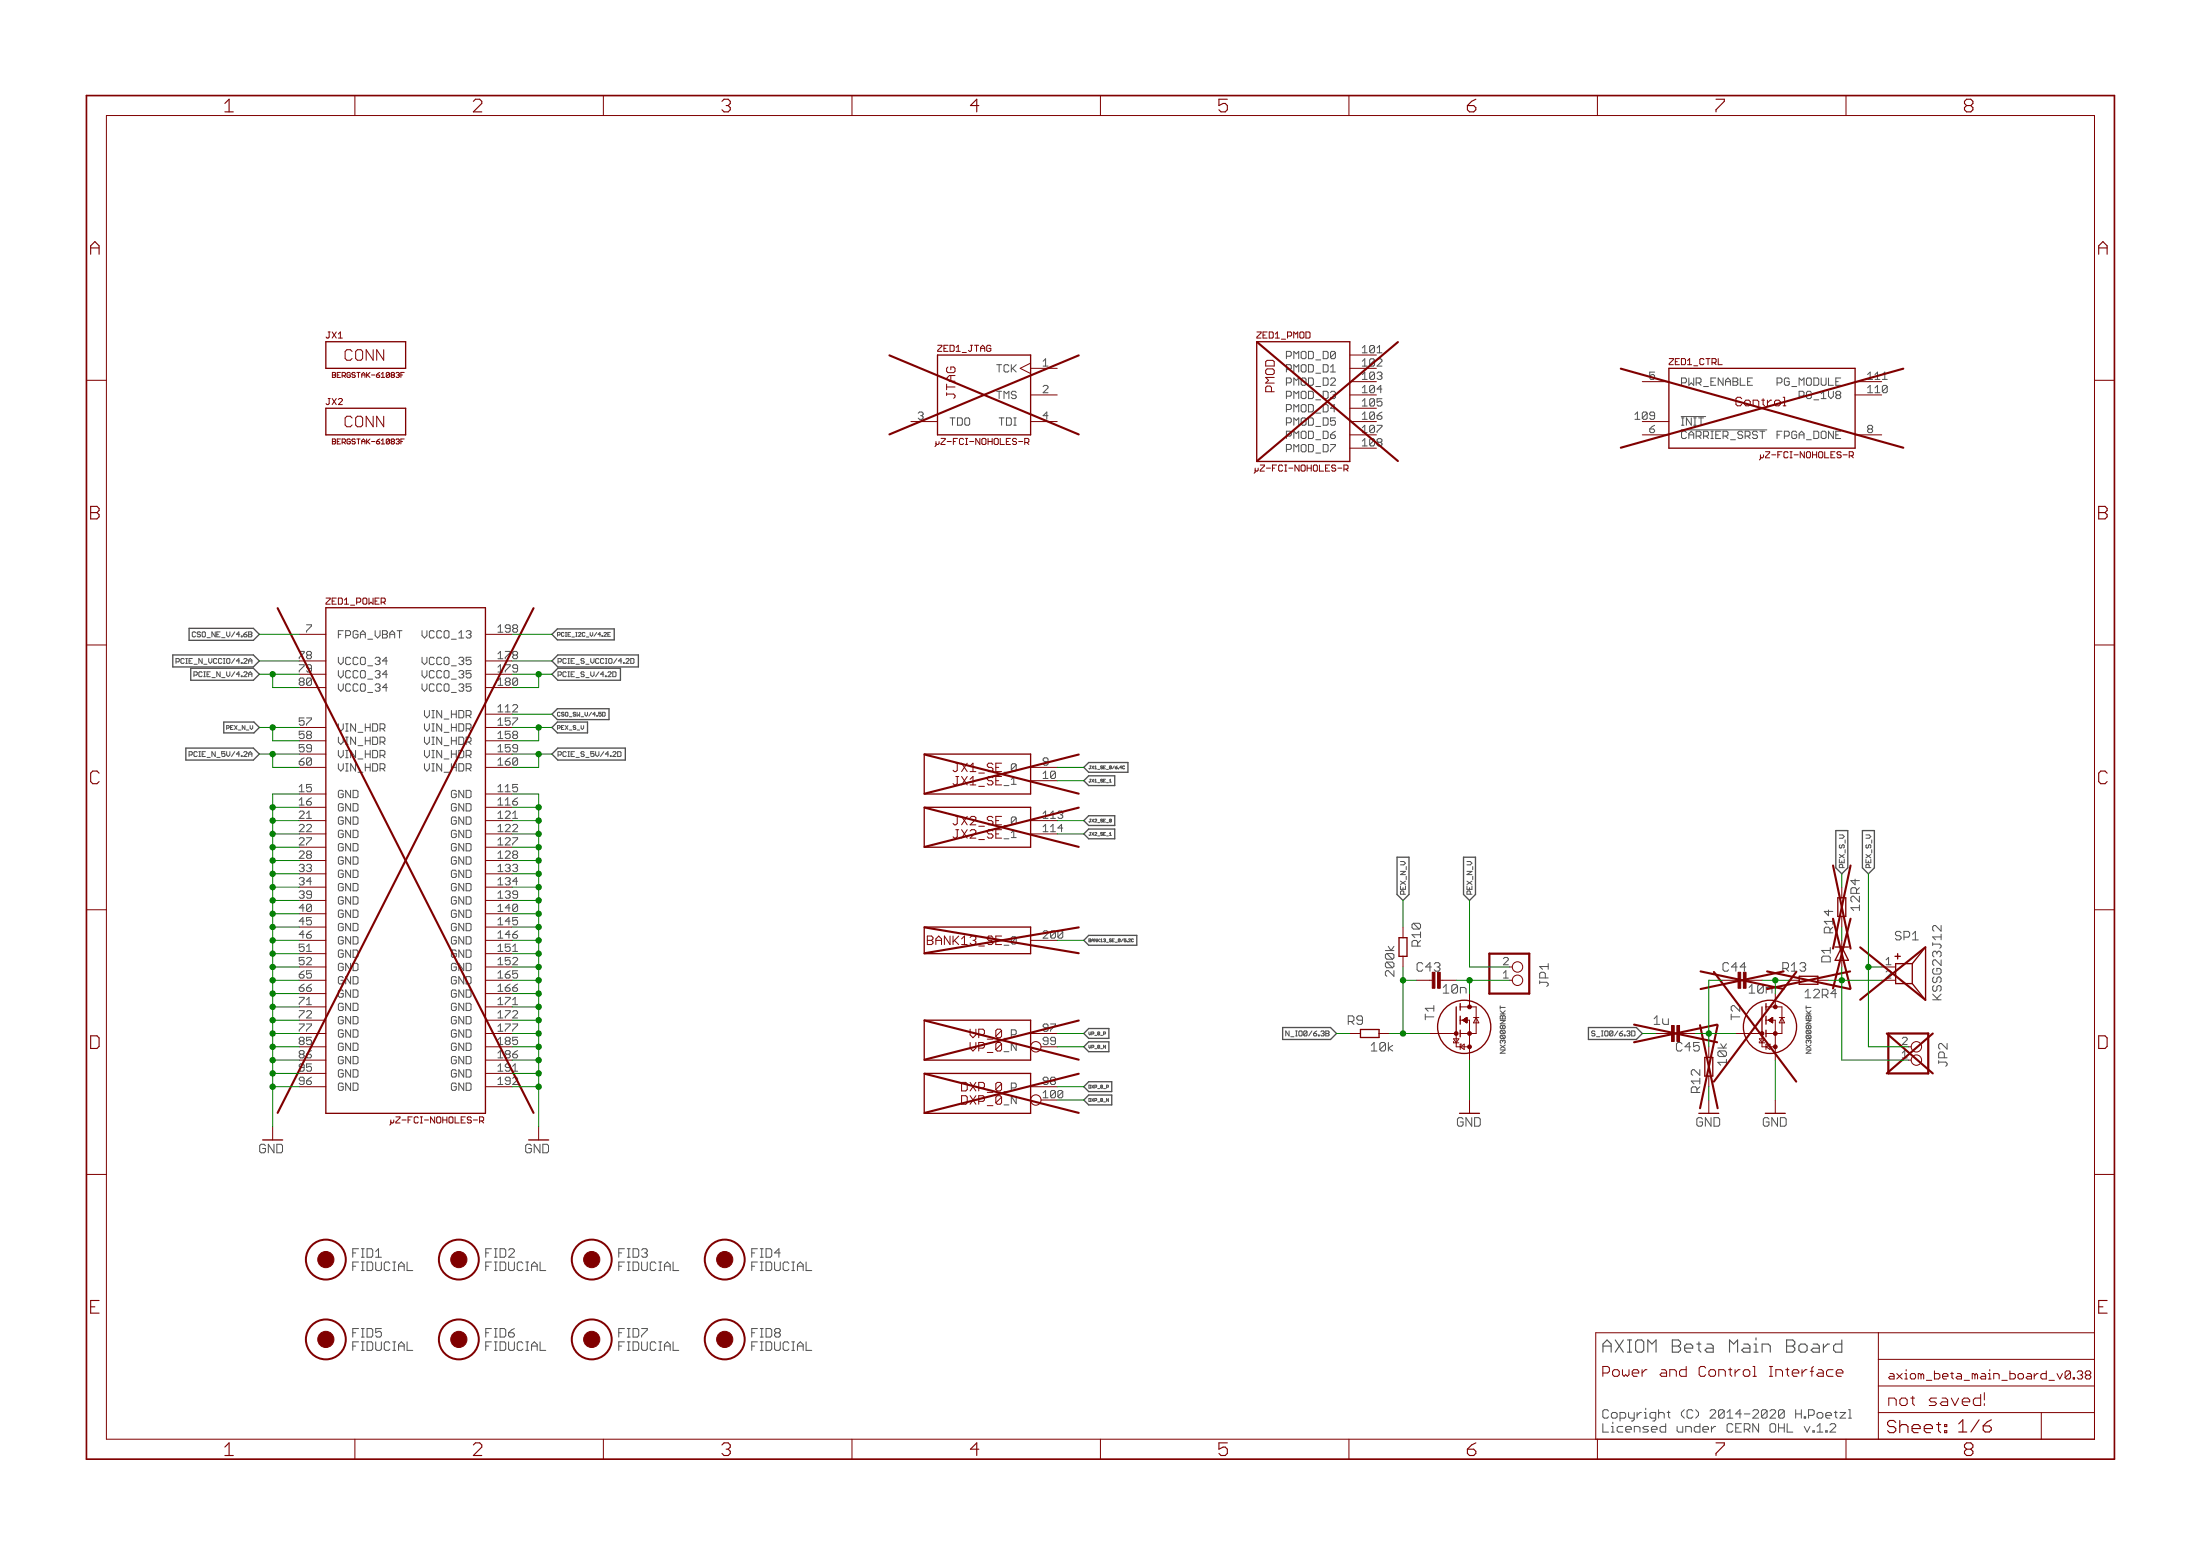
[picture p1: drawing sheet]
<svg xmlns="http://www.w3.org/2000/svg" width="420mm" height="297mm" viewBox="0 0 420 297" stroke-linecap="round" stroke-linejoin="round" font-family="sans-serif">
<path d="M351.7 255.8v2.3h-1.1l-.4-.4v-.7l.4-.4h1.1" fill="none" stroke="#505050" stroke-width=".21"/>
<g fill="none" stroke="#505050" stroke-width=".19">
<path d="M321.1 79.5h4.7M321.1 82.1h16.3M34.2 125.9l-.1-.2h-.5v.9M34.2 126.2l-.1 .1h-.5M36.9 120.6l-.2 .2v.6l.2 .2M37.7 128.4l-.2-.2h-.5v1M37.7 128.7l-.2 .2h-.5M116.1 121.1h.2M116.6 120.7h-.5v.8h.5M117 128.2h.5l.1 .2v.6l-.1 .2h-.5M120.5 125.7h.4l.2 .2v.6l-.2 .1h-.4M36.1 144.1h.5l.1-.1v-.4l-.1-.1h-.5v.9"/>
<path d="M118 143.5h.4l.2 .1v.7l-.2 .1h-.4M211.9 148.9l.2-.1v.5M211.9 159.1l.2-.2v.6M211.9 149.3h.4M211.9 156.5h.4M211.9 159.5h.4M212.3 156.5v.3l-.3 .1-.1-.1zM213.8 146.5h.4M214.8 146.3h-.4v.4h.4M216.2 179.2l.3 .1M216.5 179.7l-.3 .1M245.6 197.8v-1l.6 1"/>
<path d="M272.2 194.1h1.6M272.2 193.6v1.1M273.8 192.5h-1.6l.6 .5M273.8 192v1M286.5 199.5l1 .6M286.5 192v.6M286.5 194l.2-.1 .3 .1 .3-.1 .2 .1v.5h-1zM286.5 194.8h1l-1 .7h1M286.5 193.6h1M286.5 193l.6 .6M286.5 192.3h1M286.7 196.7l-.2 .1v.4l.2 .1h.6"/>
<path d="M286.7 197.6l-.2 .2v.3l.2 .1h.6M286.7 196.7h.6l.2 .1v.4l-.2 .1M286.7 197.6h.6l.2 .2v.3l-.2 .1M286.7 197.6l.6 .6M286.7 196.7l.6 .6M287 198.7l-.2-.1-.3 .1v.3l.2 .2M287 195.9l-.2-.2-.3 .2v.3l.2 .2 .3-.2M287 198.7l.1-.1 .4 .1v.3l-.2 .2M287 194v.5M287 195.9v.3M287 198.7v.2M287 195.9l.1-.2 .4 .2v.3l-.2 .2-.3-.2"/>
<path d="M287.5 199.5l-1 .6M287.5 193l-.5 .4M304 197.6l.1 .2h.3M304.4 196.8h-.3l-.1 .2 .1 .3h.3M330.6 194.1h1.7M330.6 193.6v1.1M332.3 192v1l-1.1-1h-.3l-.3 .2v.6l.3 .2M344.9 194.8h1l-1 .7h1M344.9 194l.2-.1 .3 .1 .3-.1 .2 .1v.5h-1zM344.9 193.6h1M344.9 192.3h1M344.9 199.5l1 .6"/>
<path d="M344.9 192v.6M344.9 193l.7 .6M345.1 197.6l-.2 .2v.3l.2 .1h.6M345.1 197.6h.6l.2 .2v.3l-.2 .1M345.1 196.7l-.2 .5 .2 .1h.6M345.1 196.7h.6l.2 .1v.4l-.2 .1M345.1 197.6l.6 .6M345.1 196.7l.6 .6M345.4 198.7l-.2-.1-.3 .1v.3l.2 .2M345.4 198.7l.2-.1 .3 .1v.3l-.2 .2M345.4 195.9l-.2-.2-.3 .2 .2 .5 .3-.2M345.4 195.9l.2-.2 .3 .2-.2 .5-.3-.2"/>
<path d="M345.4 194v.5M345.4 195.9v.3M345.4 198.7v.2M345.9 199.5l-1 .6M345.9 193l-.5 .4M286.5 200.4h1l-1 .7h1M344.9 200.4h1l-1 .7h1M347 272.3l.6-.5v1.6M347 273.4h1.1M348.7 270.5l.3 .2h.5M348.7 269.9l.3-.3h.5l.3 .3v.3h-1.1M348.7 273.1h.3v.3h-.3z"/>
<path d="M349.5 272l.3-.2h.5l.3 .2v.3l-1.1 1.1h1.1M350.3 269.6h.6M350.6 269.4v1.1l.3 .2M351.4 269.6h1.1l-1.1 1.1h1.1M353 270.7h.6M353 269.1h.3v1.6"/>
</g>
<g fill="none" stroke="#505050" stroke-width=".25">
<path d="M36.1 120h12.3l1.1 1.1-1.1 1.1h-12.3zM33 125h15.4l1.1 1.2-1.1 1.1h-15.4zM36.4 127.6h12l1.1 1.1-1.1 1.2h-12zM42.7 137.8h5.8l1 1.1-1 1h-5.8zM105.4 121.1l1-1h10.9v2.1h-10.9zM106.4 135.3h9.9v2.1h-9.9l-1-1.1zM106.4 137.8h5.8v2.1h-5.8l-1-1zM106.5 127.6h12v2.3h-12l-1.1-1.2zM106.5 125h15.4v2.3h-15.4l-1.1-1.1zM35.5 142.8h12.9l1.1 1.2-1.1 1.1h-12.9zM106.5 142.8h12.9v2.3h-12.9l-1.1-1.1zM207.9 145.6h7.5v1.8h-7.5l-.9-.9z"/>
<path d="M207.9 148.1h5v1.9h-5l-.9-1zM207.9 155.7h5v1.9h-5l-.9-.9zM207.9 158.3h5v1.8h-5l-.9-.9zM350.6 158.6h2.3v7.1l-1.2 1.1-1.1-1.1zM355.7 158.6h2.3v7.1l-1.2 1.1-1.1-1.1zM207.9 178.6h9.2v1.8h-9.2l-.9-.9zM266.8 163.6h2.3v7.2l-1.2 1.1-1.1-1.1zM279.5 163.6h2.3v7.2l-1.2 1.1-1.1-1.1zM207.9 196.3h3.9v1.9h-3.9l-.9-.9zM207.9 198.9h3.9v1.9h-3.9l-.9-1zM245 196.2h9.1l1.1 1.1-1.1 1.1h-9.1zM303.4 196.2h9.1l1.1 1.1-1.1 1.1h-9.1z"/>
<path d="M207.9 206.5h4.4v1.9h-4.4l-.9-.9zM207.9 209h4.4v1.9h-4.4l-.9-.9z"/>
</g>
<g fill="none" stroke="#800000" stroke-width=".19">
<path d="M67.8 18.2v3.9M115.2 18.2v3.9M162.7 18.2v3.9M210.2 18.2v3.9M257.6 18.2v3.9M305.1 18.2v3.9M352.6 18.2v3.9M20.3 22.1h379.7v252.6h-379.7zM16.5 72.6h3.8M63.5 71.6h.4M63.9 71.1h-.4v1h.4M196.8 75.4h5.1"/>
<path d="M196.8 69.3l-2 1 2 1M196.8 70.3h5.1M257.8 72.9h5.1M257.8 75.4h5.1M257.8 70.3h5.1M257.8 77.9h5.1M257.8 67.8h5.1M313.6 72.9h5.1M354.3 72.9h5.1M354.3 75.4h5.1M400 72.6h3.8M63.5 84.3h.4"/>
<path d="M63.9 83.8h-.4v1h.4M174 80.5h5M178.8 84.3v.7l-.2 .3M179.3 84.3v.4l-.1 .2-.4-.2M196.8 80.5h5.1M239.7 89.4v.7l-.2 .2M240.3 89.4v.3l-.2 .2-.4-.2M257.8 83h5.1M257.8 80.5h5.1M257.8 85.6h5.1M313.6 83h5.1M313.6 80.5h5.1"/>
<path d="M336.2 86.8v.8l-.2 .2M336.8 86.8v.4l-.2 .2-.4-.2M354.3 83h5.1M16.5 123.1h3.8M57.1 126.2h5.1M57.1 128.7h5.1M57.1 131.3h5.1M57.1 121.1h5.1M57.1 138.9h5.1M92.7 126.2h5.1M92.7 128.7h5.1M92.7 131.3h5.1"/>
<path d="M92.7 121.1h5.1M92.7 138.9h5.1M92.7 136.3h5.1M400 123.1h3.8M57.1 151.6h5.1M57.1 154.1h5.1M57.1 156.7h5.1M57.1 159.2h5.1M57.1 141.4h5.1M57.1 144h5.1M57.1 146.5h5.1M92.7 151.6h5.1"/>
<path d="M92.7 154.1h5.1M92.7 156.7h5.1M92.7 159.2h5.1M92.7 141.4h5.1M92.7 144h5.1M92.7 146.5h5.1M182 157.2l.3 .3h.2M182 159.7l.3 .3h.2M182 147l.3 .3h.2M182 149.6l.3 .2h.2M196.8 156.7h5.1M196.8 159.2h5.1"/>
<path d="M196.8 146.5h5.1M196.8 149h5.1M16.5 173.7h3.8M57.1 161.7h5.1M57.1 164.3h5.1M57.1 166.8h5.1M57.1 169.4h5.1M57.1 171.9h5.1M57.1 174.4h5.1M57.1 177h5.1M57.1 179.5h5.1M92.7 161.7h5.1"/>
<path d="M92.7 164.3h5.1M92.7 166.8h5.1M92.7 169.4h5.1M92.7 171.9h5.1M92.7 174.4h5.1M92.7 177h5.1M92.7 179.5h5.1M196.8 179.5h5.1M267.9 177v2M351.7 169.4v2M351.7 174.9v2.1M351.7 179.5v5.1"/>
<path d="M400 173.7h3.8M57.1 182.1h5.1M57.1 184.6h5.1M57.1 187.1h5.1M57.1 189.7h5.1M57.1 192.2h5.1M57.1 194.8h5.1M57.1 197.3h5.1M57.1 199.8h5.1M92.7 182.1h5.1M92.7 184.6h5.1M92.7 187.1h5.1"/>
<path d="M92.7 189.7h5.1M92.7 192.2h5.1M92.7 194.8h5.1M92.7 197.3h5.1M92.7 199.8h5.1M196.8 197.3h5.1M257.8 197.3h2M263.4 197.3h2M267.9 182.6v2M270.5 187.1h3M273 197.3h5.1v2.5h2.5M277.6 198.8v.3h1"/>
<path d="M277.6 198.3h1l-.5 .8zM278.9 192.2h3v5.1h-3M278.9 194.8h1.7v7.6M278.9 199.8l.7-.5v1zM279.1 199.3h-.2v1M279.4 194.8l.7-.6v1.1zM279.4 194.7h.7M279.4 194.8h.7M279.5 194.7h.6M279.5 194.8h.6M279.5 194.6h.6M279.6 194.9h.5"/>
<path d="M279.6 194.6h.5M279.7 195h.4M279.7 194.5h.4M279.8 195h.3M279.8 194.5h.3M279.8 195.1h.3M279.8 194.4h.3M279.9 195.1h.2M279.9 194.4h.2M280 194.3h.1M280 195.2h.1M280.1 194.3h.1"/>
<path d="M280.1 195.2h.1M280.1 194.2h.1M280.6 189.7v2.5M281.4 194.2h1M281.9 194.2l.5 1.1h-1zM316.2 197.3h3M320.8 197.3h3M326.3 199.8v2.1M328.9 187.1h3M331.4 197.3h5.1v2.5h2.5M336 198.8v.3h1M336 198.3h1l-.5 .8z"/>
<path d="M337.3 192.2h3v5.1h-3M337.3 194.8h1.7v7.6M337.3 199.8l.7-.5v1zM337.5 199.3h-.2v1M337.8 194.8l.7-.6v1.1zM337.8 194.8h.7M337.8 194.7h.7M337.9 194.8h.6M337.9 194.7h.6M338 194.9h.5M338 194.6h.5M338.1 194.5h.4"/>
<path d="M338.1 195h.4M338.2 194.5h.3M338.2 195h.3M338.2 194.4h.3M338.3 195.1h.2M338.3 194.4h.2M338.4 195.2h.1M338.4 194.3h.1M338.5 195.2h.1M338.5 194.3h.1M338.5 194.2h.1M339 189.7v2.5"/>
<path d="M339.8 194.2h1M340.3 194.2l.5 1.1h-1zM341.6 187.1h2M347.2 187.1h2M359.4 184.6h2.5M359.4 187.1h2.5M52.1 215.1v2.5M57.1 202.4h5.1M57.1 204.9h5.1M57.1 207.5h5.1M74.6 213.8v.8l-.2 .2M75.2 213.8v.4l-.2 .2-.4-.2"/>
<path d="M92.7 202.4h5.1M92.7 204.9h5.1M92.7 207.5h5.1M102.9 215.1v2.5M196.8 207.5h5.1M280.6 210v2.5M326.3 205.4v2.1M326.3 210v2.5M339 210v2.5M16.5 224.2h3.8M400 224.2h3.8M358.7 254.4v20.3"/>
<path d="M358.7 259.5h41.3M400 254.4h-95.2v20.3M67.8 274.7v3.9M115.2 274.7v3.9M162.7 274.7v3.9M210.2 274.7v3.9M257.6 274.7v3.9M305.1 274.7v3.9M347.3 261.5h.6l.3 .3v.9h-.9l-.3-.3 .3-.3h.9M350.1 261.5h-1l-.3 .3v.6l.3 .3h1M350.7 262.1h1.3v-.3l-.4-.3h-.6l-.3 .3v.6l.3 .3h.6M352.6 274.7v3.9"/>
<path d="M358.7 269.7h41.3M358.7 264.6h41.3M379 265.9v1.4M379 267.9v.4M389.8 269.7v5M398.5 262.5l-.2-.3v-.2l.2-.3h.5l.3 .3v.2l-.3 .3M398.5 262.5l-.2 .2v.3l.2 .2h.5l.3-.2v-.3l-.3-.2M398.5 262.5h.5"/>
<circle cx="197.8" cy="199.8" r=".99"/>
<circle cx="289.8" cy="187.1" r=".99"/>
<circle cx="289.8" cy="184.6" r=".99"/>
<circle cx="366" cy="199.8" r=".99"/>
<circle cx="197.8" cy="210" r=".99"/>
<circle cx="366" cy="202.4" r=".99"/>
</g>
<g fill="none" stroke="#800000" stroke-width=".25">
<path d="M62.2 65.2h15.3v5.1h-15.3zM62.2 77.9h15.3v5.1h-15.3zM179 67.8h17.8v15.2h-17.8zM240 65.2h17.8v22.9h-17.8zM318.7 70.3h35.6v15.3h-35.6zM62.2 116h30.5v96.5h-30.5zM176.5 154.1h20.3v7.6h-20.3zM176.5 144h20.3v7.6h-20.3zM176.5 177h20.3v5.1h-20.3zM267.2 179h1.5v3.6h-1.5zM351 171.4h1.5v3.5h-1.5zM176.5 194.8h20.3v7.6h-20.3z"/>
<path d="M259.8 196.5h3.6v1.6h-3.6zM278.1 192.2v5.1M278.9 191.6v1.2M278.9 194v1.5M278.9 196.7v1.2M336.5 192.2v5.1M337.3 191.6v1.2M337.3 194v1.5M337.3 196.7v1.2M343.6 186.4h3.6v1.5h-3.6zM350.5 180.8h2.5M351.7 180.8l1.3 2.5h-2.5z"/>
<path d="M361.9 182.6h1M362.4 182.1v1M365.2 184h-3.2v3.8h3.2M365.2 184v3.8M365.2 184l2.5-3.2v10.1l-2.5-3.1M176.5 204.9h20.3v7.6h-20.3zM325.6 201.9h1.5v3.5h-1.5z"/>
<circle cx="279.6" cy="196" r="5.1"/>
<circle cx="338" cy="196" r="5.1"/>
</g>
<g fill="none" stroke="#800000" stroke-width=".4">
<path d="M169.9 67.8l36.1 15.1M206 67.8l-36.1 15.1M240.1 65.3l26.9 22.7M267 65.3l-26.9 22.7M309.5 70.4l54 15.1M363.5 70.4l-54 15.1M53 116.1l48.9 96.3M101.9 116.1l-48.9 96.3M176.6 154.2l29.4 7.5M176.6 144l29.4 7.5M206 154.2l-29.4 7.5M206 144l-29.4 7.5"/>
<path d="M176.6 177l29.4 5M206 177l-29.4 5M350.1 175.4l3.3 13.3M350.1 165.2l3.3 15.9M353.4 175.4l-3.3 13.3M353.4 165.2l-3.3 15.9M176.6 194.8l29.4 7.5M206 194.8l-29.4 7.5M312.1 195.6l15.8 3.4M324.7 195.7l3.3 15.9M324.8 185.4l15.8 3.4M327.3 185.5l15.7 21"/>
<path d="M327.9 195.6l-15.8 3.4M328 195.7l-3.3 15.9M337.5 185.4l15.8 3.4M340.6 185.4l-15.8 3.4M343 185.5l-15.7 21M353.3 185.4l-15.8 3.4M355.3 180.8l12.4 10.1M360.3 197.3l8.8 7.6M367.7 180.8l-12.4 10.1M369.1 197.3l-8.8 7.6M176.6 205l29.4 7.4M206 205l-29.4 7.4"/>
</g>
<path d="M16.5 18.2h387.3v260.4h-387.3z" fill="none" stroke="#800000" stroke-width=".32"/>
<path d="M284.4 182.1h7.7v7.6h-7.7zM360.6 197.3h7.7v7.6h-7.7z" fill="none" stroke="#800000" stroke-width=".42"/>
<g fill="#800000" stroke="#800000" stroke-width=".19">
<circle cx="280.6" cy="197.3" r=".36"/>
<circle cx="280.6" cy="192.2" r=".36"/>
<circle cx="280.6" cy="199.8" r=".36"/>
<circle cx="278.1" cy="197.3" r=".36"/>
<circle cx="339" cy="197.3" r=".36"/>
<circle cx="339" cy="192.2" r=".36"/>
<circle cx="339" cy="199.8" r=".36"/>
<circle cx="336.5" cy="197.3" r=".36"/>
<circle cx="62.2" cy="240.5" r="1.55"/>
<circle cx="87.6" cy="240.5" r="1.55"/>
<circle cx="113" cy="240.5" r="1.55"/>
<circle cx="138.4" cy="240.5" r="1.55"/>
<circle cx="62.2" cy="255.7" r="1.55"/>
<circle cx="87.6" cy="255.7" r="1.55"/>
<circle cx="113" cy="255.7" r="1.55"/>
<circle cx="138.4" cy="255.7" r="1.55"/>
</g>
<g fill="#800000" stroke="#800000" stroke-width=".19">
<path d="M319.2 195.8h.5v3h-.5z"/>
<path d="M320.3 195.8h.5v3h-.5z"/>
<path d="M274.6 185.6h.5v3.1h-.5z"/>
<path d="M273.5 185.6h.5v3.1h-.5z"/>
<path d="M333 185.6h.5v3.1h-.5z"/>
<path d="M331.9 185.6h.5v3.1h-.5z"/>
</g>
<g fill="none" stroke="#800000" stroke-width=".38">
<circle cx="62.2" cy="255.7" r="3.8"/>
<circle cx="62.2" cy="240.5" r="3.8"/>
<circle cx="87.6" cy="255.7" r="3.8"/>
<circle cx="87.6" cy="240.5" r="3.8"/>
<circle cx="113" cy="240.5" r="3.8"/>
<circle cx="113" cy="255.7" r="3.8"/>
<circle cx="138.4" cy="240.5" r="3.8"/>
<circle cx="138.4" cy="255.7" r="3.8"/>
</g>
<g fill="none" stroke="#008000" stroke-width=".19">
<path d="M49.5 121.1h7.6M49.5 128.7h7.6M49.5 138.9h7.6M49.5 126.2h7.6M52.1 128.7v2.6h5M52.1 138.9v2.5h5M97.8 121.1h7.6M97.8 136.3h7.6M97.8 128.7h7.6M97.8 138.9h7.6M97.8 126.2h7.6M102.9 128.7v2.6h-5.1"/>
<path d="M102.9 138.9v2.5h-5.1M49.5 144h7.6M52.1 144v2.5h5M52.1 154.1h5M52.1 156.7h5M52.1 159.2h5M57.1 151.6h-5v63.5M97.8 151.6h5.1v63.5M97.8 154.1h5.1M97.8 156.7h5.1M97.8 159.2h5.1M97.8 144h7.6"/>
<path d="M102.9 144v2.5h-5.1M201.9 156.7h5.1M201.9 159.2h5.1M201.9 146.5h5.1M201.9 149h5.1M52.1 161.7h5M52.1 164.3h5M52.1 166.8h5M52.1 169.4h5M52.1 171.9h5M52.1 174.4h5M52.1 177h5"/>
<path d="M52.1 179.5h5M97.8 161.7h5.1M97.8 164.3h5.1M97.8 166.8h5.1M97.8 169.4h5.1M97.8 171.9h5.1M97.8 174.4h5.1M97.8 177h5.1M97.8 179.5h5.1M201.9 179.5h5.1M267.9 171.9v5.1M280.6 171.9v12.7h7.6"/>
<path d="M351.7 166.8v2.6M351.7 177v2.5M356.8 166.8v33h7.6M52.1 182.1h5M52.1 184.6h5M52.1 187.1h5M52.1 189.7h5M52.1 192.2h5M52.1 194.8h5M52.1 197.3h5M52.1 199.8h5M97.8 182.1h5.1"/>
<path d="M97.8 184.6h5.1M97.8 187.1h5.1M97.8 189.7h5.1M97.8 192.2h5.1M97.8 194.8h5.1M97.8 197.3h5.1M97.8 199.8h5.1M201.9 197.3h5.1M201.9 199.8h5.1M255.2 197.3h2.6M265.4 197.3h7.6M267.9 187.1h2.6"/>
<path d="M267.9 184.6v12.7M280.6 187.1h7.6M313.6 197.3h2.6M323.8 197.3h7.6M328.9 187.1h-2.6v12.7M339 187.1h2.6M349.2 187.1h10.2M351.7 184.6v17.8h12.7M356.8 184.6h2.6M52.1 202.4h5M52.1 204.9h5M52.1 207.5h5"/>
<path d="M97.8 202.4h5.1M97.8 204.9h5.1M97.8 207.5h5.1M201.9 207.5h5.1M201.9 210h5.1M280.6 202.4v7.6M326.3 207.5v2.5M339 202.4v7.6"/>
</g>
<g fill="#008000" stroke="#008000" stroke-width=".19">
<circle cx="52.1" cy="154.1" r=".51"/>
<circle cx="52.1" cy="156.7" r=".51"/>
<circle cx="52.1" cy="159.2" r=".51"/>
<circle cx="52.1" cy="161.7" r=".51"/>
<circle cx="52.1" cy="164.3" r=".51"/>
<circle cx="52.1" cy="166.8" r=".51"/>
<circle cx="52.1" cy="169.4" r=".51"/>
<circle cx="52.1" cy="171.9" r=".51"/>
<circle cx="52.1" cy="174.4" r=".51"/>
<circle cx="52.1" cy="177" r=".51"/>
<circle cx="52.1" cy="179.5" r=".51"/>
<circle cx="52.1" cy="182.1" r=".51"/>
<circle cx="52.1" cy="184.6" r=".51"/>
<circle cx="52.1" cy="187.1" r=".51"/>
<circle cx="52.1" cy="189.7" r=".51"/>
<circle cx="52.1" cy="192.2" r=".51"/>
<circle cx="52.1" cy="194.8" r=".51"/>
<circle cx="52.1" cy="197.3" r=".51"/>
<circle cx="52.1" cy="199.8" r=".51"/>
<circle cx="52.1" cy="202.4" r=".51"/>
<circle cx="52.1" cy="204.9" r=".51"/>
<circle cx="52.1" cy="207.5" r=".51"/>
<circle cx="102.9" cy="154.1" r=".51"/>
<circle cx="102.9" cy="156.7" r=".51"/>
<circle cx="102.9" cy="159.2" r=".51"/>
<circle cx="102.9" cy="161.7" r=".51"/>
<circle cx="102.9" cy="164.3" r=".51"/>
<circle cx="102.9" cy="166.8" r=".51"/>
<circle cx="102.9" cy="169.4" r=".51"/>
<circle cx="102.9" cy="171.9" r=".51"/>
<circle cx="102.9" cy="174.4" r=".51"/>
<circle cx="102.9" cy="177" r=".51"/>
<circle cx="102.9" cy="179.5" r=".51"/>
<circle cx="102.9" cy="182.1" r=".51"/>
<circle cx="102.9" cy="184.6" r=".51"/>
<circle cx="102.9" cy="187.1" r=".51"/>
<circle cx="102.9" cy="189.7" r=".51"/>
<circle cx="102.9" cy="192.2" r=".51"/>
<circle cx="102.9" cy="194.8" r=".51"/>
<circle cx="102.9" cy="197.3" r=".51"/>
<circle cx="102.9" cy="199.8" r=".51"/>
<circle cx="102.9" cy="202.4" r=".51"/>
<circle cx="102.9" cy="204.9" r=".51"/>
<circle cx="102.9" cy="207.5" r=".51"/>
<circle cx="52.1" cy="128.7" r=".51"/>
<circle cx="102.9" cy="128.7" r=".51"/>
<circle cx="52.1" cy="144" r=".51"/>
<circle cx="102.9" cy="144" r=".51"/>
<circle cx="102.9" cy="138.9" r=".51"/>
<circle cx="356.8" cy="184.6" r=".51"/>
<circle cx="52.1" cy="138.9" r=".51"/>
<circle cx="280.6" cy="187.1" r=".51"/>
<circle cx="351.7" cy="187.1" r=".51"/>
<circle cx="339" cy="187.1" r=".51"/>
<circle cx="267.9" cy="197.3" r=".51"/>
<circle cx="267.9" cy="187.1" r=".51"/>
<circle cx="326.3" cy="197.3" r=".51"/>
</g>
<g font-size="3.7" fill="#800000">
<text x="42.9" y="21.4">1</text>
<text x="90.3" y="21.4">2</text>
<text x="137.8" y="21.4">3</text>
<text x="185.3" y="21.4">4</text>
<text x="232.7" y="21.4">5</text>
<text x="280.2" y="21.4">6</text>
<text x="327.6" y="21.4">7</text>
<text x="375.1" y="21.4">8</text>
<text x="17.2" y="48.6">A</text>
<text x="400.7" y="48.6">A</text>
<text x="17.2" y="99.2">B</text>
<text x="400.7" y="99.2">B</text>
<text x="17.1" y="149.7">C</text>
<text x="400.6" y="149.7">C</text>
<text x="17" y="200.2">D</text>
<text x="400.5" y="200.2">D</text>
<text x="17.3" y="250.8">E</text>
<text x="400.7" y="250.8">E</text>
<text x="42.9" y="277.9">1</text>
<text x="90.3" y="277.9">2</text>
<text x="137.8" y="277.9">3</text>
<text x="185.3" y="277.9">4</text>
<text x="232.7" y="277.9">5</text>
<text x="280.2" y="277.9">6</text>
<text x="327.6" y="277.9">7</text>
<text x="375.1" y="277.9">8</text>
</g>
<text font-size="3.6" fill="#505050" x="306" y="258.2">AXIOM Beta Main Board</text>
<text font-size="3.6" fill="#800000" x="360.4" y="273.6">Sheet: 1/6</text>
<text font-size="3.2" fill="#800000" x="360.6" y="268.4">not saved!</text>
<g font-size="3.1" fill="#800000">
<text x="65.3" y="68.8">CONN</text>
<text x="65.3" y="81.5">CONN</text>
</g>
<text font-size="2.9" fill="#800000" x="306" y="262.8">Power and Control Interface</text>
<g font-size="2.5" fill="#800000">
<text x="182.5" y="75.8" transform="rotate(-90 182.5 75.8)">JTAG</text>
<text x="243.4" y="75.3" transform="rotate(-90 243.4 75.3)">PMOD</text>
<text x="332" y="77.5">Control</text>
<text x="183.3" y="147.4">JX1_SE</text>
<text x="183.3" y="149.9">JX1_SE</text>
<text x="183.3" y="157.5">JX2_SE</text>
<text x="183.3" y="160.1">JX2_SE</text>
<text x="177.2" y="180.4">BANK13_SE</text>
<text x="185.7" y="198.2">VP_0</text>
<text x="185.7" y="200.7">VP_0</text>
<text x="183.8" y="208.3">DXP_0</text>
<text x="183.8" y="210.9">DXP_0</text>
<text x="277.5" y="215.1">GND</text>
<text x="323.2" y="215.1">GND</text>
<text x="335.9" y="215.1">GND</text>
<text x="49.5" y="220.1">GND</text>
<text x="100.3" y="220.1">GND</text>
</g>
<g font-size="2.5" fill="#505050">
<text x="355.2" y="173.9" transform="rotate(-90 355.2 173.9)">12R4</text>
<text x="350.1" y="178.2" transform="rotate(-90 350.1 178.2)">R14</text>
<text x="361.9" y="179.5">SP1</text>
<text x="270.6" y="185.5">C43</text>
<text x="271.4" y="180.7" transform="rotate(-90 271.4 180.7)">R10</text>
<text x="329" y="185.5">C44</text>
<text x="340.4" y="185.5">R13</text>
<text x="349.6" y="183.8" transform="rotate(-90 349.6 183.8)">D1</text>
<text x="266.3" y="186.4" transform="rotate(-90 266.3 186.4)">200k</text>
<text x="295.8" y="188.4" transform="rotate(-90 295.8 188.4)">JP1</text>
<text x="344.7" y="190.6">12R4</text>
<text x="370.8" y="190.9" transform="rotate(-90 370.8 190.9)">KSSG23J12</text>
<text x="257.4" y="195.6">R9</text>
<text x="315.9" y="195.6">1u</text>
<text x="261.8" y="200.7">10k</text>
<text x="320.1" y="200.7">C45</text>
<text x="329.8" y="203.4" transform="rotate(-90 329.8 203.4)">10k</text>
<text x="371.9" y="203.6" transform="rotate(-90 371.9 203.6)">JP2</text>
<text x="324.7" y="208.6" transform="rotate(-90 324.7 208.6)">R12</text>
<text x="67.3" y="242.6">FIDUCIAL</text>
<text x="67.3" y="240.1">FID1</text>
<text x="92.7" y="242.6">FIDUCIAL</text>
<text x="92.7" y="240.1">FID2</text>
<text x="118.1" y="242.6">FIDUCIAL</text>
<text x="118.1" y="240.1">FID3</text>
<text x="143.5" y="242.6">FIDUCIAL</text>
<text x="143.5" y="240.1">FID4</text>
<text x="67.3" y="257.9">FIDUCIAL</text>
<text x="67.3" y="255.3">FID5</text>
<text x="92.7" y="257.9">FIDUCIAL</text>
<text x="92.7" y="255.3">FID6</text>
<text x="118.1" y="257.9">FIDUCIAL</text>
<text x="118.1" y="255.3">FID7</text>
<text x="143.5" y="257.9">FIDUCIAL</text>
<text x="143.5" y="255.3">FID8</text>
<text x="306" y="270.8">Copyright (C) 2014-2020 H.Poetzl</text>
<text x="306" y="273.5">Licensed under CERN OHL v.1.2</text>
</g>
<g font-size="2.5" fill="#008000">
<text x="275.6" y="189.7">10n</text>
<text x="334" y="189.7">10n</text>
</g>
<text font-size="2.3" fill="#800000" x="360.6" y="263.3">axiom_beta_main_board_v0.38</text>
<g font-size="2.1" fill="#505050">
<text x="190.3" y="71.1">TCK</text>
<text x="199.2" y="70">1</text>
<text x="244.9" y="71.1">PMOD_D1</text>
<text x="244.9" y="68.5">PMOD_D0</text>
<text x="260.1" y="70">102</text>
<text x="260.1" y="67.4">101</text>
<text x="190" y="76.2">TMS</text>
<text x="199.2" y="75">2</text>
<text x="244.9" y="76.2">PMOD_D3</text>
<text x="244.9" y="73.6">PMOD_D2</text>
<text x="260.1" y="77.6">105</text>
<text x="260.1" y="75">104</text>
<text x="260.1" y="72.5">103</text>
<text x="315" y="72.5">5</text>
<text x="321.1" y="73.6">PWR_ENABLE</text>
<text x="338.6" y="73.6">PG_MODULE</text>
<text x="343.8" y="76.2">PG_1V8</text>
<text x="356.6" y="72.5">111</text>
<text x="356.6" y="75">110</text>
<text x="175.4" y="80.1">3</text>
<text x="181.4" y="81.2">TDO</text>
<text x="190.9" y="81.2">TDI</text>
<text x="199.2" y="80.1">4</text>
<text x="244.9" y="83.8">PMOD_D6</text>
<text x="244.9" y="81.2">PMOD_D5</text>
<text x="244.9" y="78.7">PMOD_D4</text>
<text x="260.1" y="82.7">107</text>
<text x="260.1" y="80.1">106</text>
<text x="312.3" y="80.1">109</text>
<text x="315" y="82.7">6</text>
<text x="321.1" y="83.8">CARRIER_SRST</text>
<text x="321.1" y="81.2">INIT</text>
<text x="338.9" y="83.8">FPGA_DONE</text>
<text x="356.6" y="82.7">8</text>
<text x="244.9" y="86.3">PMOD_D7</text>
<text x="260.1" y="85.2">108</text>
<text x="57.2" y="125.8">78</text>
<text x="58.5" y="120.7">7</text>
<text x="64.6" y="121.9">FPGA_VBAT</text>
<text x="80.4" y="121.9">VCCO_13</text>
<text x="95" y="125.8">178</text>
<text x="95" y="120.7">198</text>
<text x="57.2" y="130.9">80</text>
<text x="57.2" y="128.4">79</text>
<text x="64.6" y="129.5">VCCO_34</text>
<text x="64.6" y="126.9">VCCO_34</text>
<text x="80.4" y="126.9">VCCO_35</text>
<text x="80.4" y="129.5">VCCO_35</text>
<text x="95" y="128.4">179</text>
<text x="95" y="130.9">180</text>
<text x="64.6" y="132">VCCO_34</text>
<text x="80.4" y="132">VCCO_35</text>
<text x="80.8" y="137.1">VIN_HDR</text>
<text x="95" y="136">112</text>
<text x="57.2" y="143.6">59</text>
<text x="57.2" y="141.1">58</text>
<text x="57.2" y="138.5">57</text>
<text x="64.6" y="142.2">VIN_HDR</text>
<text x="64.6" y="139.6">VIN_HDR</text>
<text x="80.8" y="139.6">VIN_HDR</text>
<text x="80.8" y="142.2">VIN_HDR</text>
<text x="95" y="138.5">157</text>
<text x="95" y="141.1">158</text>
<text x="95" y="143.6">159</text>
<text x="57.2" y="146.1">60</text>
<text x="64.6" y="147.3">VIN_HDR</text>
<text x="64.6" y="144.7">VIN_HDR</text>
<text x="80.8" y="144.7">VIN_HDR</text>
<text x="80.8" y="147.3">VIN_HDR</text>
<text x="95" y="146.1">160</text>
<text x="192.1" y="147.3">_0</text>
<text x="192.1" y="149.8">_1</text>
<text x="199.2" y="146.1">9</text>
<text x="199.2" y="148.7">10</text>
<text x="57.2" y="151.2">15</text>
<text x="57.2" y="153.8">16</text>
<text x="64.6" y="152.3">GND</text>
<text x="64.6" y="154.9">GND</text>
<text x="85.5" y="152.3">GND</text>
<text x="85.5" y="154.9">GND</text>
<text x="95" y="151.2">115</text>
<text x="95" y="153.8">116</text>
<text x="57.2" y="156.3">21</text>
<text x="57.2" y="158.8">22</text>
<text x="57.2" y="161.4">27</text>
<text x="64.6" y="157.4">GND</text>
<text x="64.6" y="160">GND</text>
<text x="85.5" y="157.4">GND</text>
<text x="85.5" y="160">GND</text>
<text x="95" y="156.3">121</text>
<text x="95" y="158.8">122</text>
<text x="95" y="161.4">127</text>
<text x="192.1" y="157.4">_0</text>
<text x="192.1" y="160">_1</text>
<text x="199.2" y="156.3">113</text>
<text x="199.2" y="158.8">114</text>
<text x="57.2" y="163.9">28</text>
<text x="57.2" y="166.5">33</text>
<text x="64.6" y="162.5">GND</text>
<text x="64.6" y="165">GND</text>
<text x="64.6" y="167.6">GND</text>
<text x="85.5" y="162.5">GND</text>
<text x="85.5" y="165">GND</text>
<text x="85.5" y="167.6">GND</text>
<text x="95" y="163.9">128</text>
<text x="95" y="166.5">133</text>
<text x="57.2" y="169">34</text>
<text x="57.2" y="171.5">39</text>
<text x="64.6" y="170.1">GND</text>
<text x="64.6" y="172.7">GND</text>
<text x="85.5" y="170.1">GND</text>
<text x="85.5" y="172.7">GND</text>
<text x="95" y="169">134</text>
<text x="95" y="171.5">139</text>
<text x="57.2" y="174.1">40</text>
<text x="57.2" y="176.6">45</text>
<text x="57.2" y="179.2">46</text>
<text x="64.6" y="175.2">GND</text>
<text x="64.6" y="177.7">GND</text>
<text x="85.5" y="175.2">GND</text>
<text x="85.5" y="177.7">GND</text>
<text x="95" y="174.1">140</text>
<text x="95" y="176.6">145</text>
<text x="95" y="179.2">146</text>
<text x="199.2" y="179.2">200</text>
<text x="57.2" y="181.7">51</text>
<text x="57.2" y="184.2">52</text>
<text x="64.6" y="180.3">GND</text>
<text x="64.6" y="182.8">GND</text>
<text x="64.6" y="185.4">GND</text>
<text x="85.5" y="180.3">GND</text>
<text x="85.5" y="182.8">GND</text>
<text x="85.5" y="185.4">GND</text>
<text x="95" y="181.7">151</text>
<text x="95" y="184.2">152</text>
<text x="192.1" y="180.3">_0</text>
<text x="287.1" y="184.2">2</text>
<text x="360.2" y="184.2">1</text>
<text x="57.2" y="186.8">65</text>
<text x="57.2" y="189.3">66</text>
<text x="57.2" y="191.9">71</text>
<text x="64.6" y="187.9">GND</text>
<text x="64.6" y="190.4">GND</text>
<text x="85.5" y="187.9">GND</text>
<text x="85.5" y="190.4">GND</text>
<text x="95" y="186.8">165</text>
<text x="95" y="189.3">166</text>
<text x="95" y="191.9">171</text>
<text x="360.2" y="186.8">2</text>
<text x="57.2" y="194.4">72</text>
<text x="57.2" y="196.9">77</text>
<text x="64.6" y="193">GND</text>
<text x="64.6" y="195.5">GND</text>
<text x="85.5" y="193">GND</text>
<text x="85.5" y="195.5">GND</text>
<text x="95" y="194.4">172</text>
<text x="95" y="196.9">177</text>
<text x="199.2" y="196.9">97</text>
<text x="57.2" y="199.5">85</text>
<text x="57.2" y="202">86</text>
<text x="64.6" y="198">GND</text>
<text x="64.6" y="200.6">GND</text>
<text x="64.6" y="203.1">GND</text>
<text x="85.5" y="198">GND</text>
<text x="85.5" y="200.6">GND</text>
<text x="85.5" y="203.1">GND</text>
<text x="95" y="199.5">185</text>
<text x="95" y="202">186</text>
<text x="192.1" y="198">_P</text>
<text x="363.3" y="199.5">2</text>
<text x="57.2" y="204.6">95</text>
<text x="57.2" y="207.1">96</text>
<text x="64.6" y="205.7">GND</text>
<text x="64.6" y="208.2">GND</text>
<text x="85.5" y="205.7">GND</text>
<text x="85.5" y="208.2">GND</text>
<text x="95" y="204.6">191</text>
<text x="95" y="207.1">192</text>
<text x="192.1" y="208.2">_P</text>
<text x="199.2" y="207.1">98</text>
</g>
<g font-size="2.1" fill="#800000">
<text x="287.1" y="186.8">1</text>
<text x="191.8" y="200.6">_N</text>
<text x="199.2" y="199.5">99</text>
<text x="363.3" y="202">1</text>
<text x="199.2" y="209.6">100</text>
<text x="191.8" y="210.7">_N</text>
</g>
<g font-size="1.8" fill="#800000">
<text x="62.2" y="64.6">JX1</text>
<text x="240" y="64.6">ZED1_PMOD</text>
<text x="179.1" y="67.1">ZED1_JTAG</text>
<text x="318.7" y="69.7">ZED1_CTRL</text>
<text x="62.2" y="77.3">JX2</text>
<text x="179.9" y="84.9">µZ-FCI-NOHOLES-R</text>
<text x="240.8" y="90">µZ-FCI-NOHOLES-R</text>
<text x="337.3" y="87.5">µZ-FCI-NOHOLES-R</text>
<text x="62.2" y="115.4">ZED1_POWER</text>
<text x="75.7" y="214.4">µZ-FCI-NOHOLES-R</text>
</g>
<g font-size="1.4" fill="#800000">
<text x="63.9" y="72.1">BERGSTAK-61083F</text>
<text x="63.9" y="84.8">BERGSTAK-61083F</text>
</g>
<g font-size="1.4" fill="#505050">
<text x="37.3" y="121.6">CSO_NE_V/4.6B</text>
<text x="34.5" y="126.7">PCIE_N_VCCIO/4.2A</text>
<text x="38" y="129.2">PCIE_N_V/4.2A</text>
<text x="106.5" y="129.2">PCIE_S_V/4.2D</text>
<text x="106.5" y="126.7">PCIE_S_VCCIO/4.2D</text>
<text x="37.1" y="144.5">PCIE_N_5V/4.2A</text>
<text x="106.5" y="144.5">PCIE_S_5V/4.2D</text>
<text x="352.3" y="165.7" transform="rotate(-90 352.3 165.7)">PEX_S_V</text>
<text x="357.3" y="165.7" transform="rotate(-90 357.3 165.7)">PEX_S_V</text>
<text x="268.4" y="170.7" transform="rotate(-90 268.4 170.7)">PEX_N_V</text>
<text x="281.1" y="170.7" transform="rotate(-90 281.1 170.7)">PEX_N_V</text>
<text x="246.1" y="197.8">N_IO0/6.3B</text>
<text x="304.6" y="197.8">S_IO0/6.3D</text>
</g>
<g font-size="1.1" fill="#505050">
<text x="106.4" y="121.5">PCIE_I2C_V/4.2E</text>
<text x="106.4" y="136.7">CSO_SW_V/4.5D</text>
<text x="43.5" y="139.3">PEX_N_V</text>
<text x="106.4" y="139.3">PEX_S_V</text>
</g>
<g font-size=".8" fill="#505050">
<text x="207.9" y="146.8">JX1_SE_0/6.4C</text>
<text x="207.9" y="149.3">JX1_SE_1</text>
<text x="207.9" y="157">JX2_SE_0</text>
<text x="207.9" y="159.5">JX2_SE_1</text>
<text x="207.9" y="179.8">BANK13_SE_0/5.2C</text>
<text x="207.9" y="197.6">VP_0_P</text>
<text x="207.9" y="200.1">VP_0_N</text>
<text x="207.9" y="207.8">DXP_0_P</text>
<text x="207.9" y="210.3">DXP_0_N</text>
</g>
</svg>
